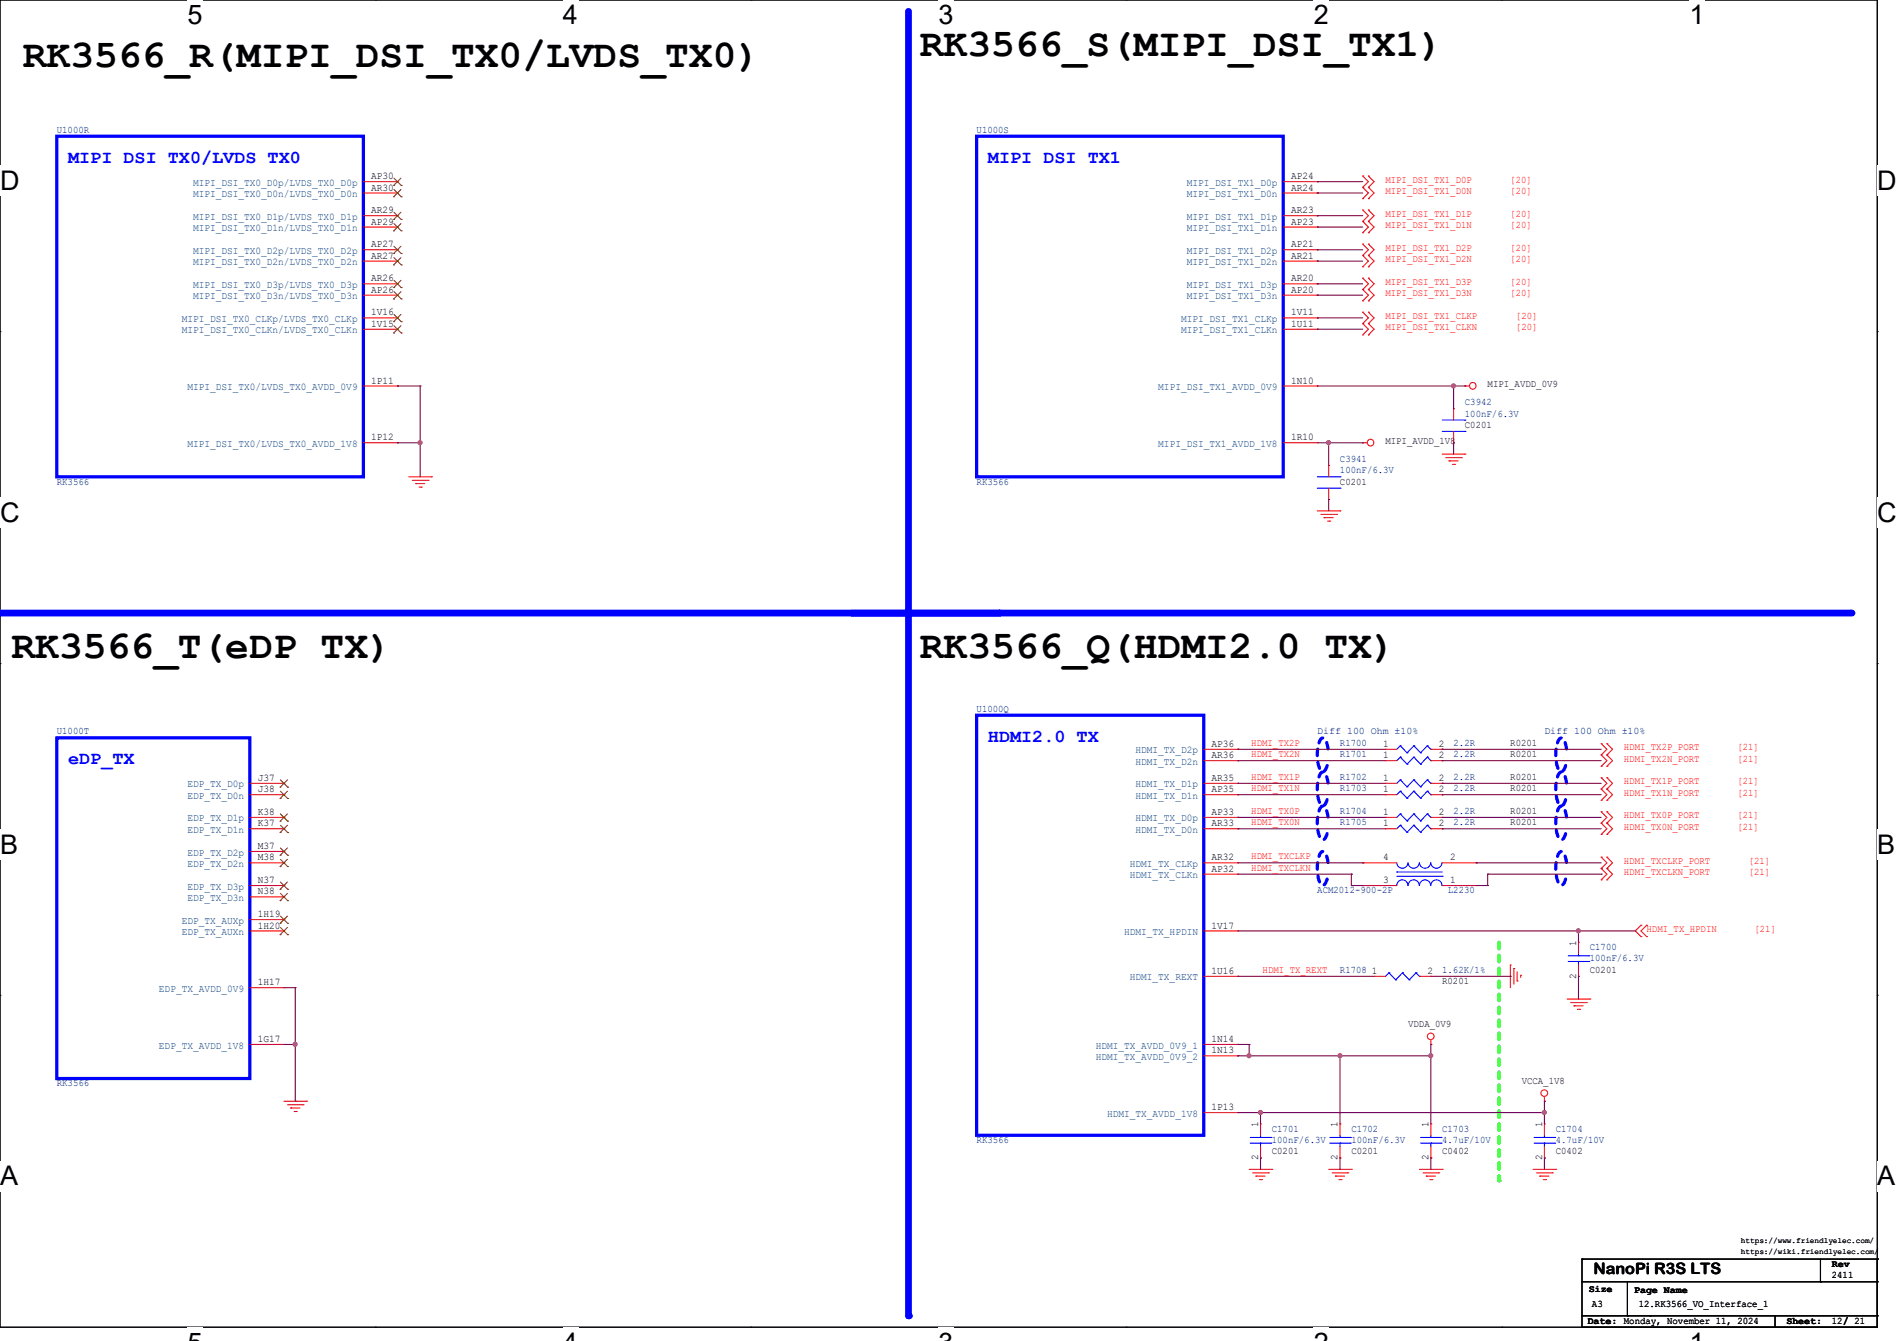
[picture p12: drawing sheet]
<svg xmlns="http://www.w3.org/2000/svg" width="297mm" height="210mm" viewBox="0 0 297 210" stroke-linecap="round" stroke-linejoin="round" font-family="sans-serif">
<path d="M0 0h293.9v207.9h-293.9z" fill="none" stroke="#000" stroke-width=".17"/>
<g fill="#fff">
<path d="M29.4 0h2.4v4.7h-2.4z"/>
<path d="M29.4 207.9h2.4v2.1h-2.4z"/>
</g>
<path d="M58.8 0h.1M58.8 207.9h.1" fill="none" stroke="#000" stroke-width=".17"/>
<g fill="#fff">
<path d="M88.1 0h2.4v4.7h-2.4z"/>
<path d="M88.1 207.9h2.4v2.1h-2.4z"/>
</g>
<path d="M117.6 0h.1M117.6 207.9h.1" fill="none" stroke="#000" stroke-width=".17"/>
<g fill="#fff">
<path d="M146.9 0h2.4v4.7h-2.4z"/>
<path d="M146.9 207.9h2.4v2.1h-2.4z"/>
</g>
<path d="M176.3 0h.1M176.3 207.9h.1" fill="none" stroke="#000" stroke-width=".17"/>
<g fill="#fff">
<path d="M205.7 0h2.4v4.7h-2.4z"/>
<path d="M205.7 207.9h2.4v2.1h-2.4z"/>
</g>
<path d="M235.1 0h.1M235.1 207.9h.1" fill="none" stroke="#000" stroke-width=".17"/>
<g fill="#fff">
<path d="M264.5 0h2.4v4.7h-2.4z"/>
<path d="M264.5 207.9h2.4v2.1h-2.4z"/>
<path d="M0 26h3v4.7h-3z"/>
<path d="M293.9 26h3.1v4.7h-3.1z"/>
<path d="M0 77.9h3v4.7h-3z"/>
<path d="M293.9 77.9h3.1v4.7h-3.1z"/>
</g>
<path d="M0 51.9h.1M293.9 51.9h.1" fill="none" stroke="#000" stroke-width=".17"/>
<g fill="#fff">
<path d="M0 129.9h2.8v4.7h-2.8z"/>
<path d="M293.9 129.9h2.9v4.7h-2.9z"/>
</g>
<path d="M0 103.9h.1M293.9 103.9h.1" fill="none" stroke="#000" stroke-width=".17"/>
<g fill="#fff">
<path d="M0 181.8h2.8v4.8h-2.8z"/>
<path d="M293.8 181.8h3v4.8h-3z"/>
</g>
<path d="M0 155.9h.1M293.9 155.9h.1" fill="none" stroke="#000" stroke-width=".17"/>
<path d="M142.2 1.8v204.3" fill="none" stroke="#00f" stroke-width="1.1"/>
<circle cx="142.2" cy="206.1" r=".53" fill="#00f"/>
<path d="M133.4 96h156.4" fill="none" stroke="#00f" stroke-width="1.1"/>
<circle cx="289.8" cy="96" r=".53" fill="#00f"/>
<path d="M0 96h156.5" fill="none" stroke="#00f" stroke-width="1.1"/>
<circle cx="156.5" cy="96" r=".53" fill="#00f"/>
<path d="M234.7 147.6v37.3" fill="none" stroke="#01ff00" stroke-width=".51" stroke-dasharray="1 1"/>
<circle cx="234.7" cy="184.9" r=".25" fill="#01ff00" stroke-dasharray="1 1"/>
<path d="M207.9 117.3a2.02 2.02 0 0 0-.8-1.7 1.41 1.41 0 0 0-.7 1.3 5.6 5.6 0 0 0 .5 3.9l.2 .1a1.41 1.41 0 0 0 .8-1.4l.1-.6M245.3 117.3a2.02 2.02 0 0 0-.8-1.7 1.41 1.41 0 0 0-.8 1.3 5.6 5.6 0 0 0 .5 3.9l.3 .1a1.41 1.41 0 0 0 .7-1.4l.1-.6M207.9 128a2.02 2.02 0 0 0-.8-1.8 1.41 1.41 0 0 0-.7 1.3 5.6 5.6 0 0 0 .5 3.9l.2 .1a1.41 1.41 0 0 0 .8-1.3l.1-.6M207.9 135.1a2.02 2.02 0 0 0-.8-1.7 1.41 1.41 0 0 0-.7 1.3 5.6 5.6 0 0 0 .5 3.8l.2 .1a1.41 1.41 0 0 0 .8-1.3l.1-.6M207.9 122.6a2.02 2.02 0 0 0-.8-1.7 1.41 1.41 0 0 0-.7 1.3 5.6 5.6 0 0 0 .5 3.9l.2 .1a1.41 1.41 0 0 0 .8-1.3l.1-.7M245.3 128a2.02 2.02 0 0 0-.8-1.8 1.41 1.41 0 0 0-.8 1.3 5.6 5.6 0 0 0 .5 3.9l.3 .1a1.41 1.41 0 0 0 .7-1.3l.1-.6M245.3 122.6a2.02 2.02 0 0 0-.8-1.7 1.41 1.41 0 0 0-.8 1.3 5.6 5.6 0 0 0 .5 3.9l.3 .1a1.41 1.41 0 0 0 .7-1.3l.1-.7M245.3 135.1a2.02 2.02 0 0 0-.8-1.7 1.41 1.41 0 0 0-.8 1.3 5.6 5.6 0 0 0 .5 3.8l.3 .1a1.41 1.41 0 0 0 .7-1.3l.1-.6" fill="none" stroke="#00f" stroke-width=".51" stroke-dasharray="1 1"/>
<g fill="none" stroke="#f00" stroke-width=".17">
<path d="M56.9 28.4h5.3M56.9 30.2h5.3M56.9 33.8h5.3M56.9 35.6h5.3M56.9 39.1h5.3M62.2 28.4h.1M62.2 30.2h.1M62.2 33.8h.1M62.2 35.6h.1M62.2 39.1h.1M200.9 28.4h5.3M200.9 30.2h5.3"/>
<path d="M200.9 33.8h5.3M200.9 35.6h5.3M200.9 39.1h5.3M206.2 28.4h.1M206.2 30.2h.1M206.2 33.8h.1M206.2 35.6h.1M206.2 39.1h.1M213.4 29.3h.1M213.4 27.6h.1M213.4 31.1h.1M213.4 34.7h.1"/>
<path d="M213.4 32.9h.1M213.4 36.4h.1M213.4 38.2h.1M213.4 27.6l.8 .8-.8 .9M213.4 29.3l.8 .9-.8 .9M213.4 32.9l.8 .9-.8 .9M213.4 34.7l.8 .9-.8 .8M213.4 38.2l.8 .9-.8 .9M214.2 29.3h.1M214.2 27.6h.1M214.2 31.1h.1M214.2 34.7h.1"/>
<path d="M214.2 32.9h.1M214.2 36.4h.1M214.2 38.2h.1M214.2 27.6l.9 .8-.9 .9M214.2 29.3l.9 .9-.9 .9M214.2 32.9l.9 .9-.9 .9M214.2 34.7l.9 .9-.9 .8M214.2 38.2l.9 .9-.9 .9M56.9 40.9h5.3M56.9 44.4h5.3M56.9 46.2h5.3M56.9 49.8h5.3"/>
<path d="M56.9 51.6h5.3M62.2 40.9h.1M62.2 44.4h.1M62.2 46.2h.1M62.2 49.8h.1M62.2 51.6h.1M200.9 40.9h5.3M200.9 44.4h5.3M200.9 46.2h5.3M200.9 49.8h5.3M200.9 51.6h5.3M206.2 40.9h.1"/>
<path d="M206.2 44.4h.1M206.2 46.2h.1M206.2 49.8h.1M206.2 51.6h.1M213.4 50.7h.1M213.4 48.9h.1M213.4 52.5h.1M213.4 40h.1M213.4 41.8h.1M213.4 45.3h.1M213.4 43.6h.1M213.4 47.1h.1"/>
<path d="M213.4 48.9l.8 .9-.8 .9M213.4 50.7l.8 .9-.8 .9M213.4 40l.8 .9-.8 .9M213.4 43.6l.8 .8-.8 .9M213.4 45.3l.8 .9-.8 .9M214.2 50.7h.1M214.2 48.9h.1M214.2 52.5h.1M214.2 40h.1M214.2 41.8h.1M214.2 45.3h.1M214.2 43.6h.1"/>
<path d="M214.2 47.1h.1M214.2 48.9l.9 .9-.9 .9M214.2 50.7l.9 .9-.9 .9M214.2 40l.9 .9-.9 .9M214.2 43.6l.9 .8-.9 .9M214.2 45.3l.9 .9-.9 .9M56.9 60.5h5.3M56.9 69.3h5.3M62.2 60.5h.1M62.2 69.3h.1M64 74.7h3.6M64.6 75.2h2.4"/>
<path d="M65.1 75.7h.1M65.1 75.7h1.4M65.6 76.3h.4M66 76.3h.1M67 75.2h.1M67.6 74.7h.1M200.9 60.5h5.3M200.9 69.3h5.3M206.2 60.5h.1M206.2 69.3h.1M208 72.9h.1M208 78.2h.1"/>
<path d="M208 72.9v1.8M208 76.5v1.7M213.4 69.3h.1M213.4 69.3h.7M225.8 71.1h3.6M226.4 71.7h2.4M226.9 72.2h.1M226.9 72.2h1.4M227.4 72.7h.4M227.6 64h.1M227.6 69.3h.1M227.6 64v1.8"/>
<path d="M227.6 67.6v1.7M227.8 72.7h.1M228.8 71.7h.1M229.4 60.5h.1M229.4 71.1h.1M229.4 60.5h.7M206.2 80h3.6M206.8 80.6h2.5M207.3 81.1h.1M207.3 81.1h1.4M207.9 81.6h.3M208.2 81.6h.1"/>
<path d="M209.3 80.6h.1M209.8 80h.1M188.5 117.3h5.3M188.5 119.1h5.3M193.8 117.3h.1M193.8 119.1h.1M216.9 117.3h.1M216.9 119.1h.1M216.9 117.3h1.8M216.9 119.1h1.8M224 117.3h1.8M224 119.1h1.8"/>
<path d="M225.8 117.3h.1M225.8 119.1h.1M250.7 118.2h.1M250.7 116.5h.1M250.7 116.5l.9 .8-.9 .9M250.7 118.2l.9 .9-.9 .9M251.6 118.2h.1M251.6 116.5h.1M251.6 116.5l.9 .8-.9 .9M251.6 118.2l.9 .9-.9 .9M39.1 129.8h5.4M39.1 122.7h5.4"/>
<path d="M39.1 124.5h5.4M39.1 128h5.4M39.1 135.1h5.4M39.1 138.7h5.4M39.1 133.4h5.4M44.5 122.7h.1M44.5 124.5h.1M44.5 128h.1M44.5 129.8h.1M44.5 133.4h.1M44.5 135.1h.1M44.5 138.7h.1"/>
<path d="M188.5 129.8h5.3M188.5 122.7h5.3M188.5 124.5h5.3M188.5 128h5.3M188.5 135.1h5.3M188.5 136.9h5.3M193.8 122.7h.1M193.8 124.5h.1M193.8 128h.1M193.8 129.8h.1M193.8 135.1h.1M193.8 136.9h.1"/>
<path d="M213.4 138.7h.1M213.4 135.1h.1M213.4 135.1h5.3M213.4 138.7h5.3M216.9 129.8h.1M216.9 122.7h.1M216.9 128h.1M216.9 124.5h.1M216.9 129.8h1.8M216.9 122.7h1.8M216.9 124.5h1.8M216.9 128h1.8"/>
<path d="M224 129.8h1.8M224 122.7h1.8M224 124.5h1.8M224 128h1.8M225.8 129.8h.1M225.8 122.7h.1M225.8 128h.1M225.8 124.5h.1M225.8 135.1h5.3M225.8 138.7h5.3M231.1 138.7h.1M231.1 135.1h.1"/>
<path d="M250.7 125.3h.1M250.7 123.6h.1M250.7 120h.1M250.7 128.9h.1M250.7 127.1h.1M250.7 130.7h.1M250.7 121.8h.1M250.7 136h.1M250.7 134.2h.1M250.7 137.8h.1M250.7 123.6l.9 .9-.9 .8M250.7 127.1l.9 .9-.9 .9"/>
<path d="M250.7 128.9l.9 .9-.9 .9M250.7 121.8l.9 .9-.9 .9M250.7 134.2l.9 .9-.9 .9M250.7 136l.9 .9-.9 .9M251.6 125.3h.1M251.6 123.6h.1M251.6 120h.1M251.6 128.9h.1M251.6 127.1h.1M251.6 130.7h.1M251.6 121.8h.1M251.6 136h.1"/>
<path d="M251.6 134.2h.1M251.6 137.8h.1M251.6 123.6l.9 .9-.9 .8M251.6 127.1l.9 .9-.9 .9M251.6 128.9l.9 .9-.9 .9M251.6 121.8l.9 .9-.9 .9M251.6 134.2l.9 .9-.9 .9M251.6 136l.9 .9-.9 .9M39.1 145.8h5.4M39.1 140.5h5.4M39.1 144h5.4M39.1 154.7h5.4"/>
<path d="M44.5 140.5h.1M44.5 144h.1M44.5 145.8h.1M44.5 154.7h.1M188.5 145.8h5.3M188.5 152.9h5.3M193.8 145.8h.1M193.8 152.9h.1M215.1 152.9h.1M215.1 152.9h1.8M222.3 152.9h1.7M224 152.9h.1"/>
<path d="M236.5 151.1h.1M236.5 151.1v3.6M237 151.7h.1M237 151.7v2.4M237.5 153.6h.1M237.5 152.2v1.4M238.1 152.7h.1M238.1 152.7v.4M245.4 156.5h3.5M245.9 157h2.5M246.4 157.5h.1M246.4 157.5h1.5"/>
<path d="M247 158.1h.3M247.1 147.6h.1M247.1 152.9h.1M247.1 147.6v1.8M247.1 151.1v1.8M247.3 158.1h.1M248.4 157h.1M248.9 156.5h.1M256.9 144.9h.1M256.9 146.7h.1M256.9 144.9l-.9 .9 .9 .9M257.8 146.7h.1"/>
<path d="M257.8 144.9h.1M257.8 144.9l-.9 .9 .9 .9M39.1 163.6h5.4M44.5 163.6h.1M44.5 172.5h3.5M45 173h2.5M45.5 173.5h.1M45.5 173.5h1.4M46.1 174.1h.3M46.4 174.1h.1M47.5 173h.1M48 172.5h.1"/>
<path d="M188.5 163.6h5.3M188.5 165.4h5.3M188.5 174.2h5.3M193.8 163.6h.1M193.8 165.4h.1M193.8 174.2h.1M197.4 176h.1M197.4 176v1.8M197.4 179.6v1.8M209.8 176h.1M209.8 176v1.8M209.8 179.6v1.8"/>
<path d="M224 163.6h.1M224 176h.1M224 162.9v.7M224 176v1.8M224 179.6v1.8M241.8 172.5h.1M241.8 176h.1M241.8 171.7v.8M241.8 176v1.8M241.8 179.6v1.8M195.6 183.1h3.5M196.1 183.7h2.5"/>
<path d="M196.6 184.2h.1M196.6 184.2h1.5M197.2 184.7h.3M197.4 181.4h.1M197.5 184.7h.1M198.6 183.7h.1M199.1 183.1h.1M208 183.1h3.6M208.6 183.7h2.4M209.1 184.2h.1M209.1 184.2h1.4M209.6 184.7h.4"/>
<path d="M209.8 181.4h.1M210 184.7h.1M211 183.7h.1M211.6 183.1h.1M222.3 183.1h3.5M222.8 183.7h2.5M223.3 184.2h.1M223.3 184.2h1.4M223.9 184.7h.3M224 181.4h.1M224.2 184.7h.1M225.3 183.7h.1"/>
<path d="M225.8 183.1h.1M240 183.1h3.6M240.6 183.7h2.4M241.1 184.2h.1M241.1 184.2h1.4M241.6 184.7h.4M241.8 181.4h.1M242 184.7h.1M243 183.7h.1M243.6 183.1h.1"/>
<circle cx="214.6" cy="69.3" r=".52"/>
<circle cx="230.6" cy="60.4" r=".52"/>
<circle cx="224" cy="162.3" r=".52"/>
<circle cx="241.8" cy="171.2" r=".52"/>
</g>
<g fill="none" stroke="#000" stroke-width=".17">
<path d="M247.7 197.2h.1M247.7 197.2v10.7M247.7 197.2h46.2M285 197.2v3.5M293.9 197.2h.1M293.9 197.2v10.7h-46.2M247.7 207.9h.1M247.7 200.7h46.2M247.7 206.1h46.2M254.8 206.1h.1M254.8 200.7v5.4M258.4 206.1h.1"/>
<path d="M277.9 207.9h.1M277.9 206.1v1.8M285 200.7h.1M293.9 200.7h.1M293.9 206.1h.1"/>
</g>
<g fill="none" stroke="#00f" stroke-width=".17">
<path d="M206.2 74.7h3.6M206.2 76.5h3.6M209.8 74.7h.1M209.8 76.5h.1M225.8 65.8h3.6M225.8 67.6h3.6M229.4 65.8h.1M229.4 67.6h.1M219.2 116.8h.1M219.2 118.6h.1M219.2 116.8l-.5 .5M219.2 116.8l1.1 1.1"/>
<path d="M219.2 118.6l-.5 .5M219.2 118.6l1.1 1.1M220.3 117.9h.1M220.3 119.7h.1M221.4 116.8h.1M221.4 118.6h.1M221.4 116.8l-1.1 1.1M221.4 116.8l1 1.1M221.4 118.6l-1.1 1.1M221.4 118.6l1 1.1M222.4 117.9h.1M222.4 119.7h.1"/>
<path d="M223.5 116.8h.1M223.5 118.6h.1M223.5 116.8l-1.1 1.1M223.5 116.8l.5 .5M223.5 118.6l-1.1 1.1M223.5 118.6l.5 .5M224 117.3h.1M224 119.1h.1M218.7 135.1a.87 .87 0 0 0 .9 .9 .87 .87 0 0 0 .8-.9M218.7 138.7a.87 .87 0 0 1 .9-.9 .87 .87 0 0 1 .8 .9M218.7 136.6h.1M218.7 136.6h7.1"/>
<path d="M218.7 137.2h7.1M219.2 129.2h.1M219.2 122.1h.1M219.2 127.5h.1M219.2 123.9h.1M219.2 129.2l-.5 .6M219.2 129.2l1.1 1.1M219.2 122.1l-.5 .6M219.2 122.1l1.1 1.1M219.2 127.5l-.5 .5M219.2 127.5l1.1 1.1M219.2 123.9l-.5 .6"/>
<path d="M219.2 123.9l1.1 1.1M220.3 130.3h.1M220.3 123.2h.1M220.3 128.6h.1M220.3 125h.1M220.5 135.1a.87 .87 0 0 0 .8 .9 .87 .87 0 0 0 .9-.9M220.5 138.7a.87 .87 0 0 1 .8-.9 .87 .87 0 0 1 .9 .9M221.4 129.2h.1M221.4 122.1h.1M221.4 127.5h.1M221.4 123.9h.1M221.4 129.2l-1.1 1.1"/>
<path d="M221.4 129.2l1 1.1M221.4 122.1l-1.1 1.1M221.4 122.1l1 1.1M221.4 127.5l-1.1 1.1M221.4 127.5l1 1.1M221.4 123.9l-1.1 1.1M221.4 123.9l1 1.1M222.3 135.1a.87 .87 0 0 0 .8 .9 .87 .87 0 0 0 .9-.9M222.3 138.7a.87 .87 0 0 1 .8-.9 .87 .87 0 0 1 .9 .9M222.4 130.3h.1M222.4 123.2h.1M222.4 128.6h.1"/>
<path d="M222.4 125h.1M223.5 129.2h.1M223.5 122.1h.1M223.5 127.5h.1M223.5 123.9h.1M223.5 129.2l-1.1 1.1M223.5 129.2l.5 .6M223.5 122.1l-1.1 1.1M223.5 122.1l.5 .6M223.5 127.5l-1.1 1.1M223.5 127.5l.5 .5M223.5 123.9l-1.1 1.1"/>
<path d="M223.5 123.9l.5 .6M224 129.8h.1M224 122.7h.1M224 128h.1M224 135.1a.87 .87 0 0 0 .9 .9 .87 .87 0 0 0 .9-.9M224 138.7a.87 .87 0 0 1 .9-.9 .87 .87 0 0 1 .9 .9M224 124.5h.1M225.8 137.2h.1M217.5 152.4h.1M217.5 152.4l-.6 .5M217.5 152.4l1 1.1M218.5 153.5h.1"/>
<path d="M219.6 152.4h.1M219.6 152.4l-1.1 1.1M219.6 152.4l1 1.1M220.6 153.5h.1M221.7 152.4h.1M221.7 152.4l-1.1 1.1M221.7 152.4l.6 .5M222.3 152.9h.1M245.5 150.6h3.3M245.5 149.7h3.3M247.1 149.7h.1M247.1 150.6h.1"/>
<path d="M247.1 149.4v.3M247.1 150.6v.5M248.8 150.6h.1M248.8 149.7h.1M195.7 179h3.3M195.7 178.1h3.3M197.4 178.1h.1M197.4 179h.1M197.4 177.8v.3M197.4 179v.6M199 179h.1M199 178.1h.1"/>
<path d="M208.2 179h3.2M208.2 178.1h3.2M209.8 178.1h.1M209.8 179h.1M209.8 177.8v.3M209.8 179v.6M211.4 179h.1M211.4 178.1h.1M222.4 179h3.2M222.4 178.1h3.2M224 178.1h.1M224 179h.1"/>
<path d="M224 177.8v.3M224 179v.6M225.6 179h.1M225.6 178.1h.1M240.2 179h3.2M240.2 178.1h3.2M241.8 178.1h.1M241.8 179h.1M241.8 177.8v.3M241.8 179v.6M243.4 179h.1M243.4 178.1h.1"/>
</g>
<path d="M8.9 21.3h48v53.4h-48zM152.9 21.3h48v53.4h-48zM8.9 115.6h30.2v53.3h-30.2zM152.9 112h35.6v65.8h-35.6z" fill="none" stroke="#00f" stroke-width=".51"/>
<g fill="none" stroke="#7f3f00" stroke-width=".16">
<path d="M61.6 29h.1M61.6 30.8h.1M61.6 34.4h.1M61.6 36.2h.1M61.6 39.7h.1M61.7 27.9l1.1 1.1M61.7 29.7l1.1 1.1M61.7 33.2l1.1 1.2M61.7 35l1.1 1.2M61.7 38.6l1.1 1.1M62.8 27.9l-1.2 1.1M62.8 29.7l-1.2 1.1"/>
<path d="M62.8 33.2l-1.2 1.2M62.8 35l-1.2 1.2M62.8 38.6l-1.2 1.1M62.8 29h.1M62.8 30.8h.1M62.8 34.4h.1M62.8 36.2h.1M62.8 39.7h.1M61.6 41.5h.1M61.6 45h.1M61.6 46.8h.1M61.6 50.4h.1"/>
<path d="M61.6 52.2h.1M61.7 40.3l1.1 1.2M61.7 43.9l1.1 1.1M61.7 45.7l1.1 1.1M61.7 49.2l1.1 1.2M61.7 51l1.1 1.2M62.8 40.3l-1.2 1.2M62.8 43.9l-1.2 1.1M62.8 45.7l-1.2 1.1M62.8 49.2l-1.2 1.2M62.8 51l-1.2 1.2M62.8 41.5h.1"/>
<path d="M62.8 45h.1M62.8 46.8h.1M62.8 50.4h.1M62.8 52.2h.1M43.9 123.3h.1M43.9 125.1h.1M43.9 128.6h.1M43.9 130.4h.1M43.9 133.9h.1M43.9 135.7h.1M43.9 139.3h.1M43.9 122.1l1.1 1.2"/>
<path d="M43.9 123.9l1.1 1.2M43.9 127.5l1.1 1.1M43.9 129.2l1.1 1.2M43.9 132.8l1.1 1.1M43.9 134.6l1.1 1.1M43.9 138.1l1.1 1.2M43.9 139.9l1.1 1.2M45 122.1l-1.1 1.2M45 123.9l-1.1 1.2M45 127.5l-1.1 1.1M45 129.2l-1.1 1.2M45 132.8l-1.1 1.1"/>
<path d="M45 134.6l-1.1 1.1M45 138.1l-1.1 1.2M45 139.9l-1.1 1.2M45 123.3h.1M45 125.1h.1M45 128.6h.1M45 130.4h.1M45 133.9h.1M45 135.7h.1M45 139.3h.1M43.9 141.1h.1M43.9 144.6h.1"/>
<path d="M43.9 146.4h.1M43.9 143.5l1.1 1.1M43.9 145.2l1.1 1.2M45 143.5l-1.1 1.1M45 145.2l-1.1 1.2M45 141.1h.1M45 144.6h.1M45 146.4h.1"/>
</g>
<g fill="none" stroke="#7f003f" stroke-width=".17">
<path d="M206.2 28.4h.1M206.2 30.2h.1M206.2 33.8h.1M206.2 35.6h.1M206.2 39.1h.1M206.2 28.4h7.2M206.2 30.2h7.2M206.2 33.8h7.2M206.2 35.6h7.2M206.2 39.1h7.2M206.2 49.8h.1M206.2 51.6h.1"/>
<path d="M206.2 40.9h.1M206.2 44.4h.1M206.2 46.2h.1M206.2 49.8h7.2M206.2 51.6h7.2M206.2 40.9h7.2M206.2 44.4h7.2M206.2 46.2h7.2M62.2 69.3h.1M62.2 60.5h.1M62.2 69.3h3.6M62.2 60.5h3.6"/>
<path d="M65.8 60.5h.1M65.8 69.3h.1M65.8 60.5v14.2M206.2 69.3h7.2M206.2 60.5h23.2M208 69.3h.1M208 78.2h.1M208 69.3v3.6M208 78.2v1.8M213.4 69.3h.1M227.6 60.5h.1M227.6 69.3h.1"/>
<path d="M227.6 60.5v3.5M227.6 69.3v1.8M229.4 60.5h.1M193.8 117.3h.1M193.8 119.1h.1M193.8 117.3h23.1M193.8 119.1h23.1M225.8 117.3h.1M225.8 119.1h.1M225.8 117.3h24.9M225.8 119.1h24.9M193.8 122.7h.1"/>
<path d="M193.8 124.5h.1M193.8 128h.1M193.8 129.8h.1M193.8 122.7h23.1M193.8 124.5h23.1M193.8 128h23.1M193.8 129.8h23.1M193.8 135.1h19.6M193.8 136.9h17.8M211.6 136.9h.1M211.6 138.7h.1M211.6 138.7h1.8"/>
<path d="M211.6 136.9v1.8M213.4 135.1h.1M225.8 122.7h.1M225.8 128h.1M225.8 124.5h.1M225.8 129.8h.1M225.8 122.7h24.9M225.8 124.5h24.9M225.8 128h24.9M225.8 129.8h24.9M231.1 135.1h.1M231.1 135.1h19.6"/>
<path d="M231.1 138.7h1.8M232.9 138.7h.1M232.9 136.9h.1M232.9 136.9h17.8M232.9 136.9v1.8M250.7 136.9h.1M44.5 154.7h1.7M46.2 154.7h.1M46.2 154.7v17.8M193.8 152.9h.1M193.8 145.8h62.2M193.8 152.9h21.3"/>
<path d="M224 152.9h12.5M236.5 152.9h.1M247.1 152.9h.1M247.1 145.8h.1M247.1 145.8v1.8M247.1 152.9v3.6M44.5 163.6h1.7M46.2 163.6h.1M46.2 172.5h.1M193.8 163.6h.1M193.8 165.4h.1M193.8 163.6h1.8"/>
<path d="M193.8 165.4h30.2M193.8 174.2h48M195.6 165.4h.1M195.6 163.6h.1M195.6 163.6v1.8M197.4 174.2h.1M197.4 174.2v1.8M209.8 165.4h.1M209.8 165.4v10.6M224 165.4h.1M224 163.6h.1M224 163.6v12.4"/>
<path d="M241.8 174.2h.1M241.8 172.5h.1M241.8 172.5v3.5M197.4 181.4h.1M197.4 181.4v1.7M209.8 181.4h.1M209.8 181.4v1.7M224 181.4h.1M224 181.4v1.7M241.8 181.4h.1M241.8 181.4v1.7"/>
</g>
<g fill="#f0f" stroke="#f0f" stroke-width=".17">
<circle cx="46.2" cy="163.6" r=".32"/>
<circle cx="65.8" cy="69.3" r=".32"/>
<circle cx="227.6" cy="60.4" r=".32"/>
<circle cx="208" cy="69.3" r=".32"/>
<circle cx="195.6" cy="165.3" r=".32"/>
<circle cx="241.8" cy="174.2" r=".32"/>
<circle cx="197.3" cy="174.2" r=".32"/>
<circle cx="224" cy="165.3" r=".32"/>
<circle cx="209.8" cy="165.3" r=".32"/>
<circle cx="247.1" cy="145.8" r=".32"/>
</g>
<g font-size="6.2">
<text x="3.6" y="10.5">RK3566_R(MIPI_DSI_TX0/LVDS_TX0)</text>
<text x="144" y="8.8">RK3566_S(MIPI_DSI_TX1)</text>
<text x="1.8" y="103">RK3566_T(eDP TX)</text>
<text x="144" y="103">RK3566_Q(HDMI2.0 TX)</text>
</g>
<g font-size="4.2">
<text x="29.4" y="3.8">5</text>
<text x="88.1" y="3.8">4</text>
<text x="146.9" y="3.8">3</text>
<text x="205.7" y="3.8">2</text>
<text x="264.5" y="3.8">1</text>
<text x="0" y="29.8">D</text>
<text x="293.9" y="29.8">D</text>
<text x="0" y="81.7">C</text>
<text x="293.9" y="81.7">C</text>
<text x="0" y="133.7">B</text>
<text x="293.9" y="133.7">B</text>
<text x="0" y="185.6">A</text>
<text x="293.9" y="185.6">A</text>
</g>
<g font-size="2.8" fill="#00f">
<text x="10.7" y="25.5">MIPI DSI TX0/LVDS TX0</text>
<text x="154.7" y="25.5">MIPI DSI TX1</text>
<text x="10.7" y="119.7">eDP_TX</text>
<text x="154.7" y="116.2">HDMI2.0 TX</text>
</g>
<text font-size="2.5" x="249.5" y="199.5">NanoPi R3S LTS</text>
<g font-size="1.6" fill="#00007f">
<text x="8.9" y="20.8">U1000R</text>
<text x="152.9" y="20.8">U1000S</text>
<text x="229.4" y="63.5">C3942</text>
<text x="229.4" y="65.2">100nF/6.3V</text>
<text x="8.9" y="75.9">RK3566</text>
<text x="152.9" y="75.9">RK3566</text>
<text x="209.8" y="72.3">C3941</text>
<text x="209.8" y="74.1">100nF/6.3V</text>
<text x="152.9" y="111.5">U1000Q</text>
<text x="8.9" y="115">U1000T</text>
<text x="206.2" y="115">Diff 100 Ohm ±10%</text>
<text x="209.8" y="116.8">R1700</text>
<text x="209.8" y="118.6">R1701</text>
<text x="227.6" y="116.8">2.2R</text>
<text x="227.6" y="118.6">2.2R</text>
<text x="241.8" y="115">Diff 100 Ohm ±10%</text>
<text x="209.8" y="122.1">R1702</text>
<text x="209.8" y="123.9">R1703</text>
<text x="227.6" y="122.1">2.2R</text>
<text x="227.6" y="123.9">2.2R</text>
<text x="209.8" y="129.2">R1705</text>
<text x="209.8" y="127.5">R1704</text>
<text x="227.6" y="129.2">2.2R</text>
<text x="227.6" y="127.5">2.2R</text>
<text x="206.2" y="139.9">ACM2012-900-2P</text>
<text x="226.7" y="139.9">L2230</text>
<text x="248.9" y="148.8">C1700</text>
<text x="209.8" y="152.4">R1708</text>
<text x="225.8" y="152.4">1.62K/1%</text>
<text x="248.9" y="150.6">100nF/6.3V</text>
<text x="8.9" y="170.1">RK3566</text>
<text x="152.9" y="179">RK3566</text>
<text x="199.1" y="177.2">C1701</text>
<text x="199.1" y="179">100nF/6.3V</text>
<text x="211.6" y="177.2">C1702</text>
<text x="211.6" y="179">100nF/6.3V</text>
<text x="225.8" y="177.2">C1703</text>
<text x="225.8" y="179">4.7uF/10V</text>
<text x="243.6" y="177.2">C1704</text>
<text x="243.6" y="179">4.7uF/10V</text>
</g>
<g font-size="1.6" fill="#003f7f">
<text x="30.2" y="29.1">MIPI_DSI_TX0_D0p/LVDS_TX0_D0p</text>
<text x="185.8" y="29.1">MIPI_DSI_TX1_D0p</text>
<text x="30.2" y="30.9">MIPI_DSI_TX0_D0n/LVDS_TX0_D0n</text>
<text x="30.2" y="34.4">MIPI_DSI_TX0_D1p/LVDS_TX0_D1p</text>
<text x="185.8" y="30.9">MIPI_DSI_TX1_D0n</text>
<text x="185.8" y="34.4">MIPI_DSI_TX1_D1p</text>
<text x="30.2" y="36.2">MIPI_DSI_TX0_D1n/LVDS_TX0_D1n</text>
<text x="30.2" y="39.8">MIPI_DSI_TX0_D2p/LVDS_TX0_D2p</text>
<text x="30.2" y="41.5">MIPI_DSI_TX0_D2n/LVDS_TX0_D2n</text>
<text x="185.8" y="36.2">MIPI_DSI_TX1_D1n</text>
<text x="185.8" y="39.8">MIPI_DSI_TX1_D2p</text>
<text x="185.8" y="41.5">MIPI_DSI_TX1_D2n</text>
<text x="30.2" y="45.1">MIPI_DSI_TX0_D3p/LVDS_TX0_D3p</text>
<text x="30.2" y="46.9">MIPI_DSI_TX0_D3n/LVDS_TX0_D3n</text>
<text x="185.8" y="45.1">MIPI_DSI_TX1_D3p</text>
<text x="185.8" y="46.9">MIPI_DSI_TX1_D3n</text>
<text x="28.4" y="50.4">MIPI_DSI_TX0_CLKp/LVDS_TX0_CLKp</text>
<text x="28.4" y="52.2">MIPI_DSI_TX0_CLKn/LVDS_TX0_CLKn</text>
<text x="184.9" y="50.4">MIPI_DSI_TX1_CLKp</text>
<text x="184.9" y="52.2">MIPI_DSI_TX1_CLKn</text>
<text x="29.3" y="61.1">MIPI_DSI_TX0/LVDS_TX0_AVDD_0V9</text>
<text x="181.4" y="61.1">MIPI_DSI_TX1_AVDD_0V9</text>
<text x="29.3" y="70">MIPI_DSI_TX0/LVDS_TX0_AVDD_1V8</text>
<text x="181.4" y="70">MIPI_DSI_TX1_AVDD_1V8</text>
<text x="177.8" y="118">HDMI_TX_D2p</text>
<text x="177.8" y="119.8">HDMI_TX_D2n</text>
<text x="29.3" y="123.3">EDP_TX_D0p</text>
<text x="29.3" y="125.1">EDP_TX_D0n</text>
<text x="177.8" y="123.3">HDMI_TX_D1p</text>
<text x="177.8" y="125.1">HDMI_TX_D1n</text>
<text x="29.3" y="128.7">EDP_TX_D1p</text>
<text x="29.3" y="130.4">EDP_TX_D1n</text>
<text x="177.8" y="128.7">HDMI_TX_D0p</text>
<text x="177.8" y="130.4">HDMI_TX_D0n</text>
<text x="29.3" y="134">EDP_TX_D2p</text>
<text x="29.3" y="135.8">EDP_TX_D2n</text>
<text x="176.9" y="135.8">HDMI_TX_CLKp</text>
<text x="176.9" y="137.5">HDMI_TX_CLKn</text>
<text x="29.3" y="139.3">EDP_TX_D3p</text>
<text x="29.3" y="141.1">EDP_TX_D3n</text>
<text x="28.4" y="144.7">EDP_TX_AUXp</text>
<text x="28.4" y="146.4">EDP_TX_AUXn</text>
<text x="176" y="146.4">HDMI_TX_HPDIN</text>
<text x="24.9" y="155.3">EDP_TX_AVDD_0V9</text>
<text x="176.9" y="153.5">HDMI_TX_REXT</text>
<text x="24.9" y="164.2">EDP_TX_AVDD_1V8</text>
<text x="171.6" y="164.2">HDMI_TX_AVDD_0V9_1</text>
<text x="171.6" y="166">HDMI_TX_AVDD_0V9_2</text>
<text x="173.4" y="174.9">HDMI_TX_AVDD_1V8</text>
</g>
<g font-size="1.6">
<text x="58.1" y="28.1">AP30</text>
<text x="58.1" y="29.8">AR30</text>
<text x="202.1" y="28.1">AP24</text>
<text x="202.1" y="29.8">AR24</text>
<text x="58.1" y="33.4">AR29</text>
<text x="58.1" y="35.2">AP29</text>
<text x="202.1" y="33.4">AR23</text>
<text x="202.1" y="35.2">AP23</text>
<text x="58.1" y="38.7">AP27</text>
<text x="58.1" y="40.5">AR27</text>
<text x="202.1" y="38.7">AP21</text>
<text x="202.1" y="40.5">AR21</text>
<text x="58.1" y="44.1">AR26</text>
<text x="58.1" y="45.8">AP26</text>
<text x="202.1" y="44.1">AR20</text>
<text x="202.1" y="45.8">AP20</text>
<text x="58.1" y="49.4">1V16</text>
<text x="58.1" y="51.2">1V15</text>
<text x="202.1" y="49.4">1V11</text>
<text x="202.1" y="51.2">1U11</text>
<text x="58.1" y="60.1">1P11</text>
<text x="202.1" y="60.1">1N10</text>
<text x="232.9" y="60.6">MIPI_AVDD_0V9</text>
<text x="58.1" y="69">1P12</text>
<text x="202.1" y="69">1R10</text>
<text x="216.9" y="69.5">MIPI_AVDD_1V8</text>
<text x="229.4" y="67">C0201</text>
<text x="209.8" y="75.9">C0201</text>
<text x="189.7" y="117">AP36</text>
<text x="189.7" y="118.7">AR36</text>
<text x="216.6" y="117">1</text>
<text x="216.6" y="118.7">1</text>
<text x="225.3" y="117">2</text>
<text x="225.3" y="118.7">2</text>
<text x="236.5" y="116.8">R0201</text>
<text x="236.5" y="118.6">R0201</text>
<text x="40.3" y="122.3">J37</text>
<text x="40.3" y="124.1">J38</text>
<text x="189.7" y="122.3">AR35</text>
<text x="189.7" y="124.1">AP35</text>
<text x="216.6" y="122.3">1</text>
<text x="216.6" y="124.1">1</text>
<text x="225.3" y="122.3">2</text>
<text x="225.3" y="124.1">2</text>
<text x="236.5" y="122.1">R0201</text>
<text x="236.5" y="123.9">R0201</text>
<text x="40.3" y="127.6">K38</text>
<text x="40.3" y="129.4">K37</text>
<text x="189.7" y="127.6">AP33</text>
<text x="189.7" y="129.4">AR33</text>
<text x="216.6" y="129.4">1</text>
<text x="216.6" y="127.6">1</text>
<text x="225.3" y="129.4">2</text>
<text x="225.3" y="127.6">2</text>
<text x="236.5" y="129.2">R0201</text>
<text x="236.5" y="127.5">R0201</text>
<text x="40.3" y="133">M37</text>
<text x="40.3" y="134.7">M38</text>
<text x="189.7" y="134.7">AR32</text>
<text x="189.7" y="136.5">AP32</text>
<text x="216.6" y="134.7">4</text>
<text x="227" y="134.7">2</text>
<text x="40.3" y="138.3">N37</text>
<text x="40.3" y="140.1">N38</text>
<text x="40.3" y="143.6">1H19</text>
<text x="216.6" y="138.3">3</text>
<text x="227" y="138.3">1</text>
<text x="40.3" y="145.4">1H20</text>
<text x="189.7" y="145.4">1V17</text>
<text x="246.8" y="148.1" transform="rotate(-90 246.8 148.1)">1</text>
<text x="40.3" y="154.3">1H17</text>
<text x="189.7" y="152.5">1U16</text>
<text x="214.8" y="152.5">1</text>
<text x="223.5" y="152.5">2</text>
<text x="225.8" y="154.1">R0201</text>
<text x="246.8" y="153.2" transform="rotate(-90 246.8 153.2)">2</text>
<text x="248.9" y="152.4">C0201</text>
<text x="220.5" y="160.9">VDDA_0V9</text>
<text x="40.3" y="163.2">1G17</text>
<text x="189.7" y="163.2">1N14</text>
<text x="189.7" y="165">1N13</text>
<text x="189.7" y="173.9">1P13</text>
<text x="238.2" y="169.8">VCCA_1V8</text>
<text x="197" y="176.6" transform="rotate(-90 197 176.6)">1</text>
<text x="209.4" y="176.6" transform="rotate(-90 209.4 176.6)">1</text>
<text x="223.7" y="176.6" transform="rotate(-90 223.7 176.6)">1</text>
<text x="241.4" y="176.6" transform="rotate(-90 241.4 176.6)">1</text>
<text x="197" y="181.7" transform="rotate(-90 197 181.7)">2</text>
<text x="199.1" y="180.8">C0201</text>
<text x="209.4" y="181.7" transform="rotate(-90 209.4 181.7)">2</text>
<text x="211.6" y="180.8">C0201</text>
<text x="223.7" y="181.7" transform="rotate(-90 223.7 181.7)">2</text>
<text x="225.8" y="180.8">C0402</text>
<text x="241.4" y="181.7" transform="rotate(-90 241.4 181.7)">2</text>
<text x="243.6" y="180.8">C0402</text>
<text x="248.8" y="202.4">Size</text>
<text x="255.9" y="202.5">Page Name</text>
<text x="286.8" y="200.2">2411</text>
<text x="286.8" y="198.5">Rev</text>
<text x="248.6" y="207.3">Date: Monday, November 11, 2024</text>
<text x="249.3" y="204.6">A3</text>
<text x="256.6" y="204.6">12.RK3566_VO_Interface_1</text>
<text x="279.7" y="207.3">Sheet:</text>
<text x="286.8" y="207.3">12/ 21</text>
</g>
<g font-size="1.6" fill="#f00">
<text x="216.9" y="28.6">MIPI_DSI_TX1_D0P</text>
<text x="236.5" y="28.6">[20]</text>
<text x="216.9" y="30.4">MIPI_DSI_TX1_D0N</text>
<text x="216.9" y="34">MIPI_DSI_TX1_D1P</text>
<text x="216.9" y="35.7">MIPI_DSI_TX1_D1N</text>
<text x="236.5" y="30.4">[20]</text>
<text x="236.5" y="34">[20]</text>
<text x="236.5" y="35.7">[20]</text>
<text x="216.9" y="39.3">MIPI_DSI_TX1_D2P</text>
<text x="216.9" y="41.1">MIPI_DSI_TX1_D2N</text>
<text x="236.5" y="39.3">[20]</text>
<text x="236.5" y="41.1">[20]</text>
<text x="216.9" y="44.6">MIPI_DSI_TX1_D3P</text>
<text x="216.9" y="46.4">MIPI_DSI_TX1_D3N</text>
<text x="236.5" y="44.6">[20]</text>
<text x="236.5" y="46.4">[20]</text>
<text x="216.9" y="50">MIPI_DSI_TX1_CLKP</text>
<text x="216.9" y="51.7">MIPI_DSI_TX1_CLKN</text>
<text x="237.4" y="50">[20]</text>
<text x="237.4" y="51.7">[20]</text>
<text x="195.9" y="116.8">HDMI_TX2P</text>
<text x="195.9" y="118.6">HDMI_TX2N</text>
<text x="254.2" y="117.5">HDMI_TX2P_PORT</text>
<text x="254.2" y="119.3">HDMI_TX2N_PORT</text>
<text x="272" y="117.5">[21]</text>
<text x="272" y="119.3">[21]</text>
<text x="195.9" y="122.1">HDMI_TX1P</text>
<text x="195.9" y="123.9">HDMI_TX1N</text>
<text x="254.2" y="124.6">HDMI_TX1N_PORT</text>
<text x="254.2" y="122.8">HDMI_TX1P_PORT</text>
<text x="272" y="124.6">[21]</text>
<text x="272" y="122.8">[21]</text>
<text x="195.9" y="127.5">HDMI_TX0P</text>
<text x="195.9" y="129.2">HDMI_TX0N</text>
<text x="254.2" y="128.2">HDMI_TX0P_PORT</text>
<text x="254.2" y="130">HDMI_TX0N_PORT</text>
<text x="272" y="128.2">[21]</text>
<text x="272" y="130">[21]</text>
<text x="195.9" y="134.6">HDMI_TXCLKP</text>
<text x="195.9" y="136.4">HDMI_TXCLKN</text>
<text x="254.2" y="135.3">HDMI_TXCLKP_PORT</text>
<text x="254.2" y="137.1">HDMI_TXCLKN_PORT</text>
<text x="273.8" y="135.3">[21]</text>
<text x="273.8" y="137.1">[21]</text>
<text x="257.8" y="146">HDMI_TX_HPDIN</text>
<text x="274.7" y="146">[21]</text>
<text x="197.7" y="152.4">HDMI_TX_REXT</text>
</g>
<g font-size="1.2">
<text x="272.6" y="196.4">https://wiki.friendlyelec.com/</text>
<text x="272.6" y="194.6">https://www.friendlyelec.com/</text>
</g>
</svg>
